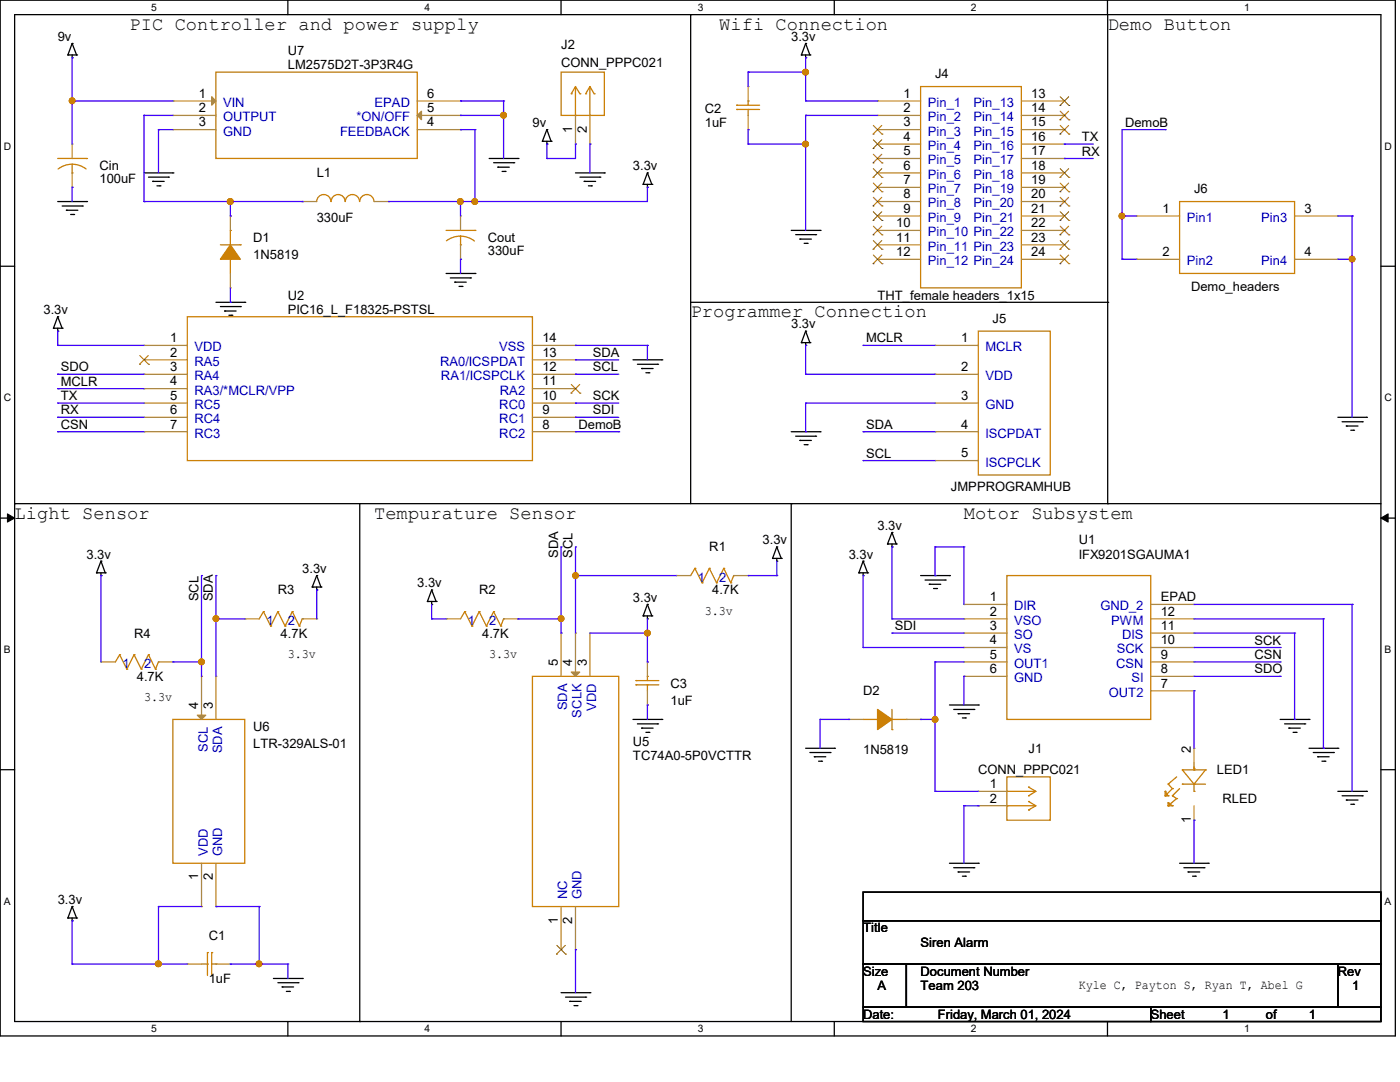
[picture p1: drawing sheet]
<svg xmlns="http://www.w3.org/2000/svg" width="279mm" height="216mm" viewBox="0 0 279 216" stroke-linecap="round" stroke-linejoin="round" font-family="sans-serif">
<path d="M0 0h278.5v206.7h-278.5zM2.9 2.9h272.7v200.9h-272.7z" fill="none" stroke="#000" stroke-width=".25"/>
<g fill="#fff">
<path d="M30.2 .3h1.1v2.3h-1.1z"/>
<path d="M30.2 204.1h1.1v2.3h-1.1z"/>
</g>
<path d="M57.4 0v2.9M57.4 203.8v2.9" fill="none" stroke="#000" stroke-width=".25"/>
<g fill="#fff">
<path d="M84.7 .3h1.1v2.3h-1.1z"/>
<path d="M84.7 204.1h1.1v2.3h-1.1z"/>
</g>
<path d="M112 0v2.9M112 203.8v2.9" fill="none" stroke="#000" stroke-width=".25"/>
<g fill="#fff">
<path d="M139.2 .3h1.1v2.3h-1.1z"/>
<path d="M139.2 204.1h1.1v2.3h-1.1z"/>
</g>
<path d="M166.5 0v2.9M166.5 203.8v2.9" fill="none" stroke="#000" stroke-width=".25"/>
<g fill="#fff">
<path d="M193.8 .3h1.1v2.3h-1.1z"/>
<path d="M193.8 204.1h1.1v2.3h-1.1z"/>
</g>
<path d="M221 0v2.9M221 203.8v2.9" fill="none" stroke="#000" stroke-width=".25"/>
<g fill="#fff">
<path d="M248.3 .3h1.1v2.3h-1.1z"/>
<path d="M248.3 204.1h1.1v2.3h-1.1z"/>
<path d="M.8 28h1.4v2.3h-1.4z"/>
<path d="M276.3 28h1.4v2.3h-1.4z"/>
<path d="M.8 78.2h1.4v2.3h-1.4z"/>
<path d="M276.3 78.2h1.4v2.3h-1.4z"/>
</g>
<path d="M0 53.1h2.9M275.6 53.1h2.9" fill="none" stroke="#000" stroke-width=".25"/>
<g fill="#fff">
<path d="M.8 128.5h1.3v2.2h-1.3z"/>
<path d="M276.3 128.5h1.3v2.2h-1.3z"/>
</g>
<path d="M0 103.4h2.9M275.6 103.4h2.9" fill="none" stroke="#000" stroke-width=".25"/>
<path d="M1.5 102.5l1.4 .9-1.4 .8zM275.6 103.4l1.4-.9v1.7z" fill="#000" stroke="#000" stroke-width=".2"/>
<g fill="#fff">
<path d="M.8 178.7h1.3v2.2h-1.3z"/>
<path d="M276.3 178.7h1.3v2.2h-1.3z"/>
</g>
<g fill="none" stroke="#000" stroke-width=".25">
<path d="M13.5 11h.1M13.5 11h1.8M14.4 11.5h.1M14.4 8.7h.1M14.4 11v.5M14.4 8.7l-.9 2.3M14.4 8.7l.9 2.3M15.3 11h.1M137.8 2.9h.1M137.8 2.9v97.6M159.9 11h.1M159.9 11h1.7"/>
<path d="M160.8 11.5h.1M160.8 8.7h.1M160.8 11v.5M160.8 8.7l-.9 2.3M160.8 8.7l.8 2.3M161.6 11h.1M221.1 2.9v97.6M28.7 34.5h5.8M29.6 35.3h4M30.5 36.2h.1M30.5 36.2h2.3M31.3 37.1h.6"/>
<path d="M31.9 37.1h.1M33.6 35.3h.1M34.5 34.5h.1M97.6 31.6h5.8M98.5 32.5h4M99.4 33.4h.1M99.4 33.4h2.2M100.2 34.2h.6M100.8 34.2h.1M102.5 32.5h.1M103.4 31.6h.1M108.2 28.2h.1"/>
<path d="M108.2 28.2h1.8M109.1 28.7h.1M109.1 25.9h.1M109.1 28.2v.5M109.1 25.9l-.9 2.3M109.1 25.9l.9 2.3M110 28.2h.1M114.9 34.5h5.7M115.7 35.3h4M116.6 36.2h.1M116.6 36.2h2.3M117.4 37.1h.6"/>
<path d="M118 37.1h.1M119.7 35.3h.1M120.6 34.5h.1M128.4 36.8h.1M128.4 36.8h1.7M129.2 37.4h.1M129.2 34.5h.1M129.2 36.8v.6M129.2 34.5l-.8 2.3M129.2 34.5l.9 2.3M130.1 36.8h.1M11.5 40.2h5.8"/>
<path d="M12.4 41.1h4M13.3 42h.1M13.3 42h2.2M14.1 42.8h.6M14.7 42.8h.1M16.4 41.1h.1M17.3 40.2h.1M89 54.6h5.8M89.9 55.5h4M90.8 56.3h.1M90.8 56.3h2.2M91.6 57.1h.6"/>
<path d="M92.2 57.1h.1M93.9 55.5h.1M94.8 54.6h.1M157.9 46h5.8M158.8 46.8h4M159.6 47.7h.1M159.6 47.7h2.3M160.5 48.6h.6M161.1 48.6h.1M162.8 46.8h.1M163.7 46h.1M10.7 65.5h.1"/>
<path d="M10.7 65.5h1.7M11.5 66.1h.1M11.5 63.2h.1M11.5 65.5v.6M11.5 63.2l-.8 2.3M11.5 63.2l.9 2.3M12.4 65.5h.1M43.1 60.3h5.8M44 61.2h4M44.8 62.1h.1M44.8 62.1h2.3M45.7 62.9h.6"/>
<path d="M46.3 62.9h.1M48 61.2h.1M48.9 60.3h.1M126.3 71.8h5.8M127.2 72.7h4M128.1 73.5h.1M128.1 73.5h2.2M128.9 74.4h.6M129.5 74.4h.1M131.2 72.7h.1M132.1 71.8h.1M137.8 60.3h83.3"/>
<path d="M159.9 68.4h.1M159.9 68.4h1.7M160.8 68.9h.1M160.8 66.1h.1M160.8 68.4v.5M160.8 66.1l-.9 2.3M160.8 66.1l.8 2.3M161.6 68.4h.1M221.1 60.3h.1M157.9 86.1h5.8M158.8 87h4M159.6 87.9h.1"/>
<path d="M159.6 87.9h2.3M160.5 88.7h.6M161.1 88.7h.1M162.8 87h.1M163.7 86.1h.1M267 83.3h5.7M267.8 84.2h4.1M268.7 85h.1M268.7 85h2.3M269.6 85.9h.5M270.1 85.9h.1M271.9 84.2h.1"/>
<path d="M272.7 83.3h.1M2.9 100.5h.1M2.9 100.5h272.7M19.3 114.3h.1M19.3 114.3h1.7M20.2 114.9h.1M20.2 112h.1M20.2 114.3v.6M20.2 112l-.9 2.3M20.2 112l.8 2.3M21 114.3h.1M62.3 117.1h.1"/>
<path d="M62.3 117.1h1.8M63.2 117.7h.1M63.2 114.9h.1M63.2 117.1v.6M63.2 114.9l-.9 2.2M63.2 114.9l.9 2.2M64.1 117.1h.1M71.8 100.5v103.3M86.1 117.7h.1M86.1 117.7l-.8 2.3M86.1 117.7l.9 2.3M154.2 111.4h.1"/>
<path d="M154.2 111.4h1.7M155 112h.1M155 109.1h.1M155 111.4v.6M155 109.1l-.8 2.3M155 109.1l.9 2.3M155.9 111.4h.1M157.9 100.5h.1M157.9 100.5v103.3M171.4 114.3h.1M171.4 114.3h1.7M172.3 114.9h.1"/>
<path d="M172.3 112h.1M172.3 114.3v.6M172.3 112l-.9 2.3M172.3 112l.8 2.3M173.1 114.3h.1M177.1 108.5h.1M177.1 108.5h1.8M178 109.1h.1M178 106.3h.1M178 108.5v.6M178 106.3l-.9 2.2M178 106.3l.9 2.2"/>
<path d="M178.9 108.5h.1M183.7 114.9h5.8M184.6 115.7h4M185.5 116.6h.1M185.5 116.6h2.2M186.3 117.4h.6M186.9 117.4h.1M188.6 115.7h.1M189.5 114.9h.1M221.1 100.5h.1M85.3 120h.1M85.3 120h1.7"/>
<path d="M86.1 120.6h.1M86.1 120v.6M87 120h.1M128.4 122.9h.1M128.4 122.9h1.7M129.2 123.5h.1M129.2 120.6h.1M129.2 122.9v.6M129.2 120.6l-.8 2.3M129.2 120.6l.9 2.3M130.1 122.9h.1M0 153.6h2.9"/>
<path d="M126.3 143.6h5.8M127.2 144.4h4M128.1 145.3h.1M128.1 145.3h2.2M128.9 146.1h.6M129.5 146.1h.1M131.2 144.4h.1M132.1 143.6h.1M160.8 149.3h5.7M161.6 150.2h4.1M162.5 151h.1M162.5 151h2.3"/>
<path d="M163.4 151.9h.6M164 151.9h.1M165.7 150.2h.1M166.5 149.3h.1M189.5 140.7h5.7M190.3 141.6h4.1M191.2 142.4h.1M191.2 142.4h2.3M192.1 143.3h.6M192.7 143.3h.1M194.4 141.6h.1M195.2 140.7h.1"/>
<path d="M255.5 143.6h5.7M256.4 144.4h4M257.2 145.3h.1M257.2 145.3h2.3M258.1 146.1h.6M258.7 146.1h.1M260.4 144.4h.1M261.2 143.6h.1M261.2 149.3h5.8M262.1 150.2h4M263 151h.1M263 151h2.3"/>
<path d="M263.8 151.9h.6M264.4 151.9h.1M266.1 150.2h.1M267 149.3h.1M267 157.9h5.7M267.8 158.8h4.1M268.7 159.6h.1M268.7 159.6h2.3M271.9 158.8h.1M272.7 157.9h.1M275.6 153.6h2.9M172.3 178h103.3v5.7h-103.3z"/>
<path d="M189.5 172.3h5.7M190.3 173.1h4.1M191.2 174h.1M191.2 174h2.3M192.1 174.8h.6M192.7 174.8h.1M194.4 173.1h.1M195.2 172.3h.1M235.4 172.3h5.7M236.3 173.1h4M237.1 174h.1M237.1 174h2.3"/>
<path d="M238 174.8h.5M238.5 174.8h.1M240.3 173.1h.1M241.1 172.3h.1M269.6 160.5h.5M270.1 160.5h.1M13.5 183.2h.1M13.5 183.2h1.8M14.4 183.7h.1M14.4 180.9h.1M14.4 183.2v.5M14.4 180.9l-.9 2.3"/>
<path d="M14.4 180.9l.9 2.3M15.3 183.2h.1M54.6 195.2h5.7M55.5 196.1h4M56.3 196.9h.1M56.3 196.9h2.3M57.1 197.8h.6M57.7 197.8h.1M59.5 196.1h.1M60.3 195.2h.1M112 198.1h5.7M112.9 199h4"/>
<path d="M113.7 199.8h.1M113.7 199.8h2.3M116.9 199h.1M117.7 198.1h.1M172.3 183.7h103.3v8.7h-103.3zM172.3 192.4h8.6v8.6h-8.6zM180.9 192.4h86.1v8.6h-86.1zM267 192.4h8.6v8.6h-8.6zM71.8 203.8h.1M114.6 200.7h.5M115.1 200.7h.1M172.3 201h57.4v2.8h-57.4z"/>
<path d="M229.7 201h45.9v2.8h-45.9z"/>
</g>
<g fill="none" stroke="#cc8006" stroke-width=".25">
<path d="M43.1 14.4h40.2v17.2h-40.2zM112 14.4h8.6v8.6h-8.6zM114 18.7h.1M114.9 17.3v5.7M114.9 17.3l-.9 1.4M114.9 17.3l.8 1.4M115.7 18.7h.1M116.9 18.7h.1M117.7 17.3v5.7M117.7 17.3l-.8 1.4M117.7 17.3l.9 1.4M118.6 18.7h.1"/>
<path d="M183.7 17.3h20.1v40.1h-20.1zM11.5 31.6h5.8M14.4 34.5h.1M14.4 32.8l1.5 .2 1.3 .7M14.4 32.8l-1.5 .2-1.3 .7M14.4 32.8v1.7M17.3 31.6h.1M114.9 23h.1M117.7 23h.1M147 21.8h.1M147 21h.1M147 21.8h4.6"/>
<path d="M147 21h4.6M149.3 20.2h.1M149.3 21.8h.1M149.3 20.2v.8M149.3 21.8v1.2M44 48.9h4M46 51.7h.1M46 46h.1M46 46v2.9M46 51.7v2.9M48 48.9h.1M63.2 40.2a1.41 1.41 0 0 1 1.4-1.4 1.41 1.41 0 0 1 1.4 1.4 1.42 1.42 0 0 1 1.5-1.4 1.42 1.42 0 0 1 1.4 1.4"/>
<path d="M68.9 40.2a1.41 1.41 0 0 1 1.5-1.4 1.41 1.41 0 0 1 1.4 1.4M71.8 40.2a1.41 1.41 0 0 1 1.4-1.4 1.41 1.41 0 0 1 1.4 1.4M89 46h5.8M91.9 48.9h.1M91.9 47.1l1.5 .3 1.3 .7M91.9 47.1l-1.5 .3-1.3 .7M91.9 47.1v1.8M94.8 46h.1M235.4 40.2h23v14.4h-23zM37.4 63.2h68.9v28.7h-68.9zM195.2 66.1h14.4v28.7h-14.4zM138.7 113.4h.1"/>
<path d="M138.7 113.4l1.4 2.9M138.7 113.4l-.9 1.5M140.1 116.3h.1M141.6 113.4h.1M141.6 113.4l-1.5 2.9M141.6 113.4l1.4 2.9M143 116.3h.1M144.4 113.4h.1M144.4 113.4l-1.4 2.9M144.4 113.4l1.4 2.9M145.8 116.3h.1M146.4 114.9h.1"/>
<path d="M146.4 114.9l-.6 1.4M201 114.9h28.7v28.7h-28.7zM23.9 130.6h.1M23.9 130.6l1.4 2.9M23.9 130.6l-.9 1.5M25.3 133.5h.1M26.8 130.6h.1M26.8 130.6l-1.5 2.9M26.8 130.6l1.4 2.9M28.2 133.5h.1M29.6 130.6h.1M29.6 130.6l-1.4 2.9"/>
<path d="M29.6 130.6l1.4 2.9M31 133.5h.1M31.6 132.1h.1M31.6 132.1l-.6 1.4M52.6 122h.1M52.6 122l1.4 2.9M52.6 122l-.9 1.5M54 124.9h.1M55.5 122h.1M55.5 122l-1.5 2.9M55.5 122l1.4 2.9M56.9 124.9h.1"/>
<path d="M58.3 122h.1M58.3 122l-1.4 2.9M58.3 122l1.4 2.9M59.7 124.9h.1M60.3 123.5h.1M60.3 123.5l-.6 1.4M92.8 122h.1M92.8 122l1.4 2.9M92.8 122l-.9 1.5M94.2 124.9h.1M95.6 122h.1M95.6 122l-1.4 2.9"/>
<path d="M95.6 122l1.5 2.9M97.1 124.9h.1M98.5 122h.1M98.5 122l-1.4 2.9M98.5 122l1.4 2.9M99.9 124.9h.1M100.5 123.5h.1M100.5 123.5l-.6 1.4M106.3 135h17.2v45.9h-17.2zM126.9 136.7h.1M126.9 135.8h.1M126.9 136.7h4.6"/>
<path d="M126.9 135.8h4.6M129.2 135h.1M129.2 136.7h.1M129.2 135v.8M129.2 136.7v1.1M34.5 143.6h14.4v28.7h-14.4zM172.3 143.6h2.8M175.1 143.6h.1M178 145.6h.1M178 141.6v4M178 143.6h2.9M180.9 143.6h.1"/>
<path d="M201 155h8.6v8.7h-8.6zM201 157.9h.1M201 157.9h5.7M205.3 157.1h.1M205.3 159.9h.1M205.3 158.8h.1M205.3 157.1l1.4 .8M205.3 159.9l1.4 .9M206.7 157.9l-1.4 .9M232.5 158.8h.1M232.5 157.9h.1M232.5 157.9v.9"/>
<path d="M232.5 157.9l.6 .9M232.5 158.8h.6M233.1 158.8h.1M233.1 156.5h.1M233.1 156.5l.9 .9M234 157.4h.1M234 158.8h.1M234 157.4l-1.5 1.4M234 158.8l.8 .5M234.8 159.3h.1M234.8 159.3l-1.7 1.5M234.8 155l-1.7 1.5"/>
<path d="M235.4 157.4l-1.4 1.4M236 156.5h.1M236 153.6h.1M236 153.6h4.6M236 156.5h4.6M236 153.6l2.3 2.9M238.3 153.3h.1M238.3 153.6h.1M238.3 157.9h.1M238.3 156.5h.1M238.3 152.2v1.4M238.3 156.5v1.4"/>
<path d="M240.6 153.6h.1M240.6 153.6l-2.3 2.9M201 160.8h.1M201 160.8h5.7M205.3 161.6h.1M206.7 160.8l-1.4 .8M233.1 160.8h.1M233.1 160.2h.1M233.1 160.8h.9M233.1 160.2v.6M233.1 160.2l.9 .6M234 160.8h.1"/>
<path d="M40.2 192.4h1.2M41.4 190.1h.1M41.4 192.4h.1M41.4 190.1v4.5M42.2 190.1h.1M42.2 190.1v4.5M42.2 192.4h.9M43.1 192.4h.1"/>
</g>
<g fill="none" stroke="#a84" stroke-width=".25">
<path d="M149.3 17.3h.1M149.3 17.3v2.9M14.4 28.7h.1M14.4 37.4h.1M14.4 28.7v2.9M14.4 34.5v2.9M34.5 20.2h.1M34.5 23h.1M34.5 25.9h.1M34.5 20.2h8.6M34.5 23h8.6M34.5 25.9h8.6"/>
<path d="M83.3 20.2h8.6M83.3 23h8.6M83.3 25.9h8.6M91.9 25.9h.1M91.9 23h.1M91.9 20.2h.1M114.9 28.7h.1M114.9 23v5.7M117.7 28.7h.1M117.7 23v5.7M149.3 25.9h.1M149.3 23v2.9"/>
<path d="M175.1 20.2h.1M175.1 23h.1M175.1 25.9h.1M175.1 28.7h.1M175.1 31.6h.1M175.1 34.5h.1M175.1 37.4h.1M175.1 20.2h8.6M175.1 23h8.6M175.1 25.9h8.6M175.1 28.7h8.6M175.1 31.6h8.6"/>
<path d="M175.1 34.5h8.6M175.1 37.4h8.6M203.8 20.2h8.6M203.8 23h8.6M203.8 25.9h8.6M203.8 28.7h8.6M203.8 31.6h8.6M203.8 34.5h8.6M203.8 37.4h8.6M212.4 20.2h.1M212.4 23h.1M212.4 25.9h.1"/>
<path d="M212.4 28.7h.1M212.4 31.6h.1M212.4 34.5h.1M212.4 37.4h.1M46 57.4h.1M46 43.1h.1M46 43.1v2.9M46 54.6v2.8M60.3 40.2h.1M60.3 40.2h2.9M74.7 40.2h2.9M77.6 40.2h.1"/>
<path d="M91.9 43.1h.1M91.9 51.7h.1M91.9 43.1v2.9M91.9 48.9v2.8M175.1 40.2h.1M175.1 43.1h.1M175.1 46h.1M175.1 48.9h.1M175.1 51.7h.1M175.1 40.2h8.6M175.1 43.1h8.6M175.1 46h8.6"/>
<path d="M175.1 48.9h8.6M175.1 51.7h8.6M203.8 40.2h8.6M203.8 43.1h8.6M203.8 46h8.6M203.8 48.9h8.6M203.8 51.7h8.6M212.4 40.2h.1M212.4 43.1h.1M212.4 46h.1M212.4 48.9h.1M212.4 51.7h.1"/>
<path d="M226.8 43.1h.1M226.8 51.7h.1M226.8 43.1h8.6M226.8 51.7h8.6M258.4 43.1h8.6M258.4 51.7h8.6M267 43.1h.1M267 51.7h.1M28.7 68.9h.1M28.7 71.8h.1M28.7 74.7h.1M28.7 77.6h.1"/>
<path d="M28.7 68.9h8.7M28.7 71.8h8.7M28.7 74.7h8.7M28.7 77.6h8.7M106.3 68.9h8.6M106.3 71.8h8.6M106.3 74.7h8.6M106.3 77.6h8.6M114.9 77.6h.1M114.9 74.7h.1M114.9 71.8h.1M114.9 68.9h.1"/>
<path d="M186.6 74.7h.1M186.6 68.9h.1M186.6 68.9h8.6M186.6 74.7h8.6M28.7 80.4h.1M28.7 83.3h.1M28.7 86.1h.1M28.7 80.4h8.7M28.7 83.3h8.7M28.7 86.1h8.7M106.3 80.4h8.6M106.3 83.3h8.6"/>
<path d="M106.3 86.1h8.6M114.9 86.1h.1M114.9 83.3h.1M114.9 80.4h.1M186.6 80.4h.1M186.6 86.1h.1M186.6 91.9h.1M186.6 80.4h8.6M186.6 86.1h8.6M186.6 91.9h8.6M135 114.9h.1M135 114.9h2.8"/>
<path d="M146.4 114.9h2.9M149.3 114.9h.1M20.2 132.1h.1M20.2 132.1h2.8M31.6 132.1h2.9M34.5 132.1h.1M40.2 135h.1M40.2 135v8.6M43.1 135h.1M43.1 135v8.6M48.9 123.5h.1M48.9 123.5h2.8"/>
<path d="M60.3 123.5h2.9M63.2 123.5h.1M89 123.5h.1M89 123.5h2.9M100.5 123.5h2.9M103.4 123.5h.1M112 126.3h.1M112 126.3v8.7M114.9 126.3h.1M114.9 126.3v8.7M117.7 126.3h.1M117.7 126.3v8.7"/>
<path d="M129.2 132.1h.1M129.2 132.1v2.9M129.2 137.8v2.9M192.4 120.6h.1M192.4 123.5h.1M192.4 126.3h.1M192.4 129.2h.1M192.4 132.1h.1M192.4 135h.1M192.4 120.6h8.6M192.4 123.5h8.6M192.4 126.3h8.6"/>
<path d="M192.4 129.2h8.6M192.4 132.1h8.6M192.4 135h8.6M229.7 120.6h8.6M229.7 123.5h8.6M229.7 126.3h8.6M229.7 129.2h8.6M229.7 132.1h8.6M229.7 135h8.6M229.7 137.8h8.6M238.3 137.8h.1M238.3 135h.1"/>
<path d="M238.3 132.1h.1M238.3 129.2h.1M238.3 126.3h.1M238.3 123.5h.1M238.3 120.6h.1M129.2 140.7h.1M169.4 143.6h.1M169.4 143.6h2.9M180.9 143.6h2.8M183.7 143.6h.1M195.2 157.9h.1M195.2 157.9h5.8"/>
<path d="M238.3 149.3h.1M238.3 149.3v2.9M40.2 172.3v8.6M43.1 172.3v8.6M195.2 160.8h.1M195.2 160.8h5.8M238.3 163.7h.1M238.3 160.8v2.9M37.4 192.4h.1M37.4 192.4h2.8M40.2 180.9h.1M43.1 180.9h.1"/>
<path d="M43.1 192.4h2.9M46 192.4h.1M112 189.5h.1M112 180.9v8.6M114.9 189.5h.1M114.9 180.9v8.6"/>
</g>
<g fill="none" stroke="#804000" stroke-width=".2">
<path d="M211.6 19.3l1.7 1.7M213.3 19.3l-1.8 1.7M174.2 26.8h.1M174.2 29.6h.1M174.2 32.5h.1M174.2 35.4h.1M174.2 38.3h.1M174.3 25l1.7 1.8M174.3 27.9l1.7 1.7M174.3 30.8l1.7 1.7M174.3 33.7l1.7 1.7M174.3 36.5l1.7 1.8"/>
<path d="M174.3 39.4l1.7 1.7M176 25l-1.8 1.8M176 27.9l-1.8 1.7M176 30.8l-1.8 1.7M176 33.7l-1.8 1.7M176 36.5l-1.8 1.8M176 39.4l-1.8 1.7M176 26.8h.1M176 29.6h.1M176 32.5h.1M176 35.4h.1M176 38.3h.1"/>
<path d="M211.5 21h.1M211.5 23.9h.1M211.5 26.8h.1M211.5 35.4h.1M211.5 38.3h.1M211.6 22.2l1.7 1.7M211.6 25l1.7 1.8M211.6 33.7l1.7 1.7M211.6 36.5l1.7 1.8M211.6 39.4l1.7 1.7M213.3 22.2l-1.8 1.7M213.3 25l-1.8 1.8"/>
<path d="M213.3 33.7l-1.8 1.7M213.3 36.5l-1.8 1.8M213.3 39.4l-1.8 1.7M213.3 21h.1M213.3 23.9h.1M213.3 26.8h.1M213.3 35.4h.1M213.3 38.3h.1M174.2 41.1h.1M174.2 44h.1M174.2 46.9h.1M174.2 49.7h.1"/>
<path d="M174.2 52.6h.1M174.3 42.2l1.7 1.8M174.3 45.1l1.7 1.8M174.3 48l1.7 1.7M174.3 50.9l1.7 1.7M176 42.2l-1.8 1.8M176 45.1l-1.8 1.8M176 48l-1.8 1.7M176 50.9l-1.8 1.7M176 41.1h.1M176 44h.1M176 46.9h.1"/>
<path d="M176 49.7h.1M176 52.6h.1M211.5 41.1h.1M211.5 44h.1M211.5 46.9h.1M211.5 49.7h.1M211.5 52.6h.1M211.6 42.2l1.7 1.8M211.6 45.1l1.7 1.8M211.6 48l1.7 1.7M211.6 50.9l1.7 1.7M213.3 42.2l-1.8 1.8"/>
<path d="M213.3 45.1l-1.8 1.8M213.3 48l-1.8 1.7M213.3 50.9l-1.8 1.7M213.3 41.1h.1M213.3 44h.1M213.3 46.9h.1M213.3 49.7h.1M213.3 52.6h.1M27.9 72.7h.1M27.9 71l1.7 1.7M29.6 71l-1.7 1.7M29.6 72.7h.1"/>
<path d="M114 78.4h.1M114 76.7l1.7 1.7M115.7 76.7l-1.7 1.7M115.7 78.4h.1M111.1 190.4h.1M111.1 188.6l1.8 1.8M112.8 188.6l-1.7 1.8M112.9 190.4h.1"/>
</g>
<g fill="#a84" stroke="#a84" stroke-width=".25">
<path d="M114 134.1h1.7l-.8 .9z"/>
<path d="M39.4 142.7h1.7l-.9 .9z"/>
<path d="M42.2 19.3l.9 .9-.9 .8z"/>
<path d="M83.3 23l.8-.8v1.7z"/>
</g>
<g fill="#cc8006" stroke="#cc8006" stroke-width=".25">
<path d="M46 48.9l2 2.8h-4z" fill-rule="evenodd"/>
<path d="M175.1 141.6l2.9 2-2.9 2z" fill-rule="evenodd"/>
</g>
<g fill="none" stroke="#4200ff" stroke-width=".25">
<path d="M14.4 11.5h.1M14.4 11.5v17.2M149.3 14.4h.1M149.3 14.4v2.9M149.3 14.4h11.5M160.8 11.5h.1M160.8 14.4h.1M160.8 11.5v8.7M14.4 20.2h.1M14.4 37.4h.1M14.4 37.4v2.8M14.4 20.2h20.1"/>
<path d="M28.7 23h.1M28.7 23h5.8M28.7 23v17.2M31.6 25.9h.1M31.6 25.9v8.6M31.6 25.9h2.9M91.9 23h.1M91.9 20.2h.1M91.9 25.9h.1M91.9 25.9h2.9M91.9 20.2h8.6M91.9 23h8.6"/>
<path d="M94.8 25.9h.1M94.8 25.9v14.3M100.5 23h.1M100.5 20.2h.1M100.5 20.2v11.4M109.1 31.6h.1M109.1 28.7h.1M109.1 28.7v2.9M114.9 28.7h.1M114.9 28.7v2.9h-5.8M117.7 28.7h.1M117.7 28.7v5.8"/>
<path d="M129.2 37.4h.1M129.2 37.4v2.8h-51.6M149.3 25.9h.1M149.3 28.7h.1M149.3 28.7h11.5M149.3 25.9v2.8M160.8 23h.1M160.8 20.2h.1M160.8 28.7h.1M160.8 20.2h14.3M160.8 23h14.3M160.8 23v23"/>
<path d="M212.4 31.6h.1M212.4 28.7h.1M212.4 31.6h5.8M212.4 28.7h5.8M232.5 25.9h.1M232.5 25.9h-8.6v25.8M28.7 40.2h.1M28.7 40.2h31.6M46 43.1h.1M46 40.2v2.9M46 57.4v2.9M60.3 40.2h.1"/>
<path d="M91.9 40.2h.1M91.9 51.7h.1M91.9 40.2v2.9M91.9 51.7v2.9M94.8 40.2h.1M223.9 51.7h.1M223.9 43.1h.1M223.9 51.7h2.9M223.9 43.1h2.9M267 51.7h2.8M267 43.1h2.8M269.8 43.1h.1"/>
<path d="M269.8 51.7h.1M269.8 43.1v40.2M11.5 74.7h.1M11.5 68.9h.1M11.5 66.1h.1M11.5 77.6h.1M11.5 68.9h17.2M11.5 74.7h17.2M11.5 66.1v2.8M11.5 77.6h17.2M46 60.3h.1M114.9 68.9h.1"/>
<path d="M114.9 71.8h.1M114.9 74.7h.1M114.9 68.9h14.3M114.9 71.8h8.6M114.9 74.7h8.6M129.2 68.9h.1M129.2 68.9v2.9M160.8 74.7h.1M160.8 68.9h.1M160.8 74.7h25.8M160.8 68.9v5.8M172.3 68.9h.1"/>
<path d="M172.3 68.9h14.3M11.5 86.1h.1M11.5 80.4h.1M11.5 83.3h.1M11.5 86.1h17.2M11.5 80.4h17.2M11.5 83.3h17.2M114.9 80.4h.1M114.9 83.3h.1M114.9 86.1h8.6M114.9 80.4h8.6M114.9 83.3h8.6"/>
<path d="M123.5 86.1h.1M160.8 80.4h.1M160.8 86.1h.1M160.8 80.4h25.8M160.8 80.4v5.7M172.3 86.1h.1M172.3 91.9h.1M172.3 86.1h14.3M172.3 91.9h14.3M20.2 114.9h.1M20.2 114.9v17.2M40.2 114.9h.1"/>
<path d="M40.2 114.9v20.1M43.1 114.9h.1M43.1 114.9v20.1M63.2 117.7h.1M63.2 117.7v5.8M112 109.1h.1M112 109.1v17.2M114.9 114.9h.1M114.9 109.1h.1M114.9 109.1v17.2M114.9 114.9h20.1M149.3 114.9h.1"/>
<path d="M149.3 114.9h5.7M155 114.9h.1M155 112v2.9M172.3 114.9h.1M172.3 114.9v14.3M178 109.1h.1M178 109.1v14.4M186.6 109.1h.1M186.6 114.9h.1M186.6 109.1v5.8M186.6 109.1h5.8M192.4 109.1h.1"/>
<path d="M192.4 109.1v11.5M34.5 132.1h.1M34.5 132.1h5.7M40.2 132.1h.1M43.1 123.5h.1M43.1 123.5h5.8M86.1 123.5h.1M86.1 123.5h2.9M86.1 120.6v2.9M103.4 123.5h.1M103.4 123.5h8.6M112 126.3h.1"/>
<path d="M117.7 126.3h11.5M129.2 126.3h.1M129.2 132.1h.1M129.2 123.5v8.6M172.3 129.2h.1M172.3 129.2h20.1M178 126.3h.1M178 123.5h.1M178 126.3h14.4M178 123.5h14.4M186.6 132.1h.1M186.6 132.1h5.8"/>
<path d="M186.6 132.1v25.8M192.4 135h.1M192.4 135v5.7M238.3 137.8h.1M238.3 137.8v11.5M238.3 132.1h17.2M238.3 135h17.2M238.3 129.2h17.2M238.3 126.3h20.1M238.3 123.5h25.8M238.3 120.6h31.5M255.5 135h.1"/>
<path d="M255.5 132.1h.1M255.5 129.2h.1M258.4 126.3h.1M258.4 126.3v17.3M264.1 123.5h.1M264.1 123.5v25.8M269.8 120.6h.1M269.8 120.6v37.3M129.2 140.7h.1M129.2 140.7v2.9M163.7 143.6h.1M163.7 143.6h5.7"/>
<path d="M163.7 143.6v5.7M169.4 143.6h.1M183.7 143.6h.1M183.7 143.6h2.9M186.6 157.9h.1M186.6 143.6h.1M186.6 157.9h8.6M258.4 143.6h.1M264.1 149.3h.1M192.4 160.8h.1M192.4 160.8v11.5M192.4 160.8h2.8"/>
<path d="M195.2 160.8h.1M238.3 163.7h.1M238.3 163.7v8.6M14.4 192.4h.1M14.4 183.7h.1M14.4 192.4h23M14.4 183.7v8.7M31.6 180.9h.1M31.6 192.4h.1M31.6 180.9h8.6M31.6 180.9v11.5M43.1 180.9h.1"/>
<path d="M43.1 180.9h8.6M46 192.4h.1M46 192.4h11.4M51.7 180.9h.1M51.7 192.4h.1M51.7 180.9v11.5M57.4 192.4h.1M57.4 192.4v2.8M114.9 189.5h.1M114.9 189.5v8.6"/>
</g>
<g fill="#f00" stroke="#f00" stroke-width=".25">
<circle cx="112" cy="123.4" r=".55"/>
<circle cx="114.9" cy="114.9" r=".55"/>
<circle cx="40.2" cy="132.1" r=".55"/>
<circle cx="31.6" cy="192.3" r=".56"/>
<circle cx="51.7" cy="192.3" r=".55"/>
<circle cx="43.1" cy="123.4" r=".55"/>
<circle cx="14.4" cy="20.1" r=".55"/>
<circle cx="100.5" cy="23" r=".55"/>
<circle cx="46" cy="40.2" r=".56"/>
<circle cx="94.7" cy="40.2" r=".55"/>
<circle cx="160.8" cy="14.4" r=".56"/>
<circle cx="160.8" cy="28.7" r=".56"/>
<circle cx="91.9" cy="40.2" r=".55"/>
<circle cx="186.6" cy="143.6" r=".55"/>
<circle cx="129.2" cy="126.3" r=".55"/>
<circle cx="223.9" cy="43.1" r=".55"/>
<circle cx="269.8" cy="51.7" r=".55"/>
</g>
<g font-size="3.7">
<text x="25.9" y="5.9">PIC Controller and power supply</text>
<text x="143.6" y="5.9">Wifi Connection</text>
<text x="221.1" y="5.9">Demo Button</text>
<text x="137.8" y="63.3">Programmer Connection</text>
<text x="2.9" y="103.5">Light Sensor</text>
<text x="74.7" y="103.5">Tempurature Sensor</text>
<text x="192.4" y="103.5">Motor Subsystem</text>
</g>
<g font-size="2.6">
<text x="11.5" y="8.1">9v</text>
<text x="57.4" y="11">U7</text>
<text x="112" y="9.8">J2</text>
<text x="157.9" y="8.1">3.3v</text>
<text x="57.4" y="13.8">LM2575D2T-3P3R4G</text>
<text x="112" y="13.3">CONN_PPPC021</text>
<text x="186.6" y="15.6">J4</text>
<text x="39.7" y="19.5">1</text>
<text x="39.7" y="22.4">2</text>
<text x="85.3" y="22.4">5</text>
<text x="85.3" y="19.5">6</text>
<text x="140.7" y="22.5">C2</text>
<text x="180.3" y="19.5">1</text>
<text x="180.3" y="22.4">2</text>
<text x="205.8" y="19.5">13</text>
<text x="205.8" y="22.4">14</text>
<text x="39.7" y="25.2">3</text>
<text x="85.3" y="25.2">4</text>
<text x="106.3" y="25.4">9v</text>
<text x="114.2" y="26.5" transform="rotate(-90 114.2 26.5)">1</text>
<text x="117.1" y="26.5" transform="rotate(-90 117.1 26.5)">2</text>
<text x="140.7" y="25.4">1uF</text>
<text x="180.3" y="25.2">3</text>
<text x="180.3" y="28.1">4</text>
<text x="205.8" y="25.2">15</text>
<text x="205.8" y="28.1">16</text>
<text x="215.9" y="28.2">TX</text>
<text x="224.5" y="25.3">DemoB</text>
<text x="19.9" y="34">Cin</text>
<text x="63.2" y="35.4">L1</text>
<text x="126.3" y="34">3.3v</text>
<text x="180.3" y="31">5</text>
<text x="180.3" y="33.9">6</text>
<text x="205.8" y="31">17</text>
<text x="205.8" y="33.9">18</text>
<text x="215.9" y="31">RX</text>
<text x="19.9" y="36.5">100uF</text>
<text x="180.3" y="36.7">7</text>
<text x="180.3" y="39.6">8</text>
<text x="205.8" y="36.7">19</text>
<text x="205.8" y="39.6">20</text>
<text x="238.3" y="38.5">J6</text>
<text x="63.2" y="44.3">330uF</text>
<text x="178.9" y="45.3">10</text>
<text x="180.3" y="42.5">9</text>
<text x="205.8" y="42.5">21</text>
<text x="205.8" y="45.3">22</text>
<text x="232" y="42.5">1</text>
<text x="260.3" y="42.5">3</text>
<text x="50.5" y="48.3">D1</text>
<text x="50.5" y="51.7">1N5819</text>
<text x="97.4" y="48.3">Cout</text>
<text x="97.4" y="50.9">330uF</text>
<text x="178.9" y="48.2">11</text>
<text x="178.9" y="51.1">12</text>
<text x="205.8" y="48.2">23</text>
<text x="205.8" y="51.1">24</text>
<text x="232" y="51.1">2</text>
<text x="260.3" y="51.1">4</text>
<text x="57.4" y="59.8">U2</text>
<text x="175.1" y="59.8">THT_female headers_1x15</text>
<text x="237.7" y="58.1">Demo_headers</text>
<text x="8.7" y="62.7">3.3v</text>
<text x="57.4" y="62.7">PIC16_L_F18325-PSTSL</text>
<text x="157.9" y="65.5">3.3v</text>
<text x="198.1" y="64.4">J5</text>
<text x="34" y="68.3">1</text>
<text x="34" y="71.2">2</text>
<text x="108.2" y="71.2">13</text>
<text x="108.2" y="68.3">14</text>
<text x="118.3" y="71.2">SDA</text>
<text x="172.8" y="68.3">MCLR</text>
<text x="191.8" y="68.3">1</text>
<text x="12.1" y="74.1">SDO</text>
<text x="12.1" y="77">MCLR</text>
<text x="34" y="74">3</text>
<text x="34" y="76.9">4</text>
<text x="108.2" y="76.9">11</text>
<text x="108.2" y="74">12</text>
<text x="118.3" y="74.1">SCL</text>
<text x="191.8" y="74">2</text>
<text x="12.1" y="79.8">TX</text>
<text x="12.1" y="82.7">RX</text>
<text x="34" y="79.8">5</text>
<text x="34" y="82.6">6</text>
<text x="108.2" y="82.6">9</text>
<text x="108.2" y="79.8">10</text>
<text x="118.3" y="79.8">SCK</text>
<text x="118.3" y="82.7">SDI</text>
<text x="191.8" y="79.8">3</text>
<text x="12.1" y="85.6">CSN</text>
<text x="34" y="85.5">7</text>
<text x="108.2" y="85.5">8</text>
<text x="115.4" y="85.6">DemoB</text>
<text x="172.8" y="85.6">SDA</text>
<text x="191.8" y="85.5">4</text>
<text x="172.8" y="91.3">SCL</text>
<text x="191.8" y="91.3">5</text>
<text x="189.8" y="98">JMPPROGRAMHUB</text>
<text x="175.1" y="105.7">3.3v</text>
<text x="17.3" y="111.5">3.3v</text>
<text x="111.4" y="111.4" transform="rotate(-90 111.4 111.4)">SDA</text>
<text x="114.3" y="111.4" transform="rotate(-90 114.3 111.4)">SCL</text>
<text x="141.6" y="110">R1</text>
<text x="152.2" y="108.6">3.3v</text>
<text x="169.4" y="111.5">3.3v</text>
<text x="215.3" y="108.6">U1</text>
<text x="215.3" y="111.5">IFX9201SGAUMA1</text>
<text x="55.5" y="118.6">R3</text>
<text x="60.3" y="114.3">3.3v</text>
<text x="83.3" y="117.2">3.3v</text>
<text x="95.6" y="118.6">R2</text>
<text x="142.1" y="118.6">4.7K</text>
<text x="197.5" y="120">1</text>
<text x="231.6" y="120">EPAD</text>
<text x="39.6" y="120" transform="rotate(-90 39.6 120)">SCL</text>
<text x="42.5" y="120" transform="rotate(-90 42.5 120)">SDA</text>
<text x="126.3" y="120.1">3.3v</text>
<text x="140.7" y="122.7">3.3v</text>
<text x="178.6" y="125.7">SDI</text>
<text x="197.5" y="122.9">2</text>
<text x="197.5" y="125.7">3</text>
<text x="231.6" y="125.7">11</text>
<text x="231.6" y="122.9">12</text>
<text x="26.8" y="127.3">R4</text>
<text x="56" y="127.3">4.7K</text>
<text x="57.4" y="131.3">3.3v</text>
<text x="96.2" y="127.3">4.7K</text>
<text x="97.6" y="131.3">3.3v</text>
<text x="197.5" y="128.6">4</text>
<text x="197.5" y="131.4">5</text>
<text x="231.6" y="131.4">9</text>
<text x="231.6" y="128.6">10</text>
<text x="250.4" y="131.5">CSN</text>
<text x="250.4" y="128.6">SCK</text>
<text x="27.3" y="135.8">4.7K</text>
<text x="111.3" y="133" transform="rotate(-90 111.3 133)">5</text>
<text x="114.2" y="133" transform="rotate(-90 114.2 133)">4</text>
<text x="117.1" y="133" transform="rotate(-90 117.1 133)">3</text>
<text x="133.8" y="137.3">C3</text>
<text x="197.5" y="134.3">6</text>
<text x="231.6" y="137.2">7</text>
<text x="231.6" y="134.3">8</text>
<text x="250.4" y="134.4">SDO</text>
<text x="28.7" y="139.9">3.3v</text>
<text x="39.6" y="141.6" transform="rotate(-90 39.6 141.6)">4</text>
<text x="42.5" y="141.6" transform="rotate(-90 42.5 141.6)">3</text>
<text x="133.8" y="140.7">1uF</text>
<text x="172.3" y="138.7">D2</text>
<text x="50.5" y="145.9">U6</text>
<text x="50.5" y="149.4">LTR-329ALS-01</text>
<text x="126.3" y="148.8">U5</text>
<text x="126.3" y="151.6">TC74A0-5P0VCTTR</text>
<text x="172.3" y="150.5">1N5819</text>
<text x="195.2" y="154.5">CONN_PPPC021</text>
<text x="205.3" y="150.2">J1</text>
<text x="237.7" y="150.2" transform="rotate(-90 237.7 150.2)">2</text>
<text x="242.9" y="154.5">LED1</text>
<text x="197.5" y="157.3">1</text>
<text x="197.5" y="160.1">2</text>
<text x="244" y="160.2">RLED</text>
<text x="237.7" y="164.2" transform="rotate(-90 237.7 164.2)">1</text>
<text x="39.6" y="175.7" transform="rotate(-90 39.6 175.7)">1</text>
<text x="42.5" y="175.7" transform="rotate(-90 42.5 175.7)">2</text>
<text x="11.5" y="180.3">3.3v</text>
<text x="111.3" y="184.3" transform="rotate(-90 111.3 184.3)">1</text>
<text x="114.2" y="184.3" transform="rotate(-90 114.2 184.3)">2</text>
<text x="41.7" y="187.5">C1</text>
<text x="172.3" y="186.1">Title</text>
<text x="183.7" y="188.9">Siren Alarm</text>
<text x="41.7" y="196.1">1uF</text>
<text x="172.3" y="194.7">Size</text>
<text x="175.1" y="197.6">A</text>
<text x="183.7" y="194.7">Document Number</text>
<text x="183.7" y="197.6">Team 203</text>
<text x="215.3" y="197.3">Kyle C, Payton S, Ryan T, Abel G</text>
<text x="267" y="194.7">Rev</text>
<text x="269.8" y="197.6">1</text>
<text x="172.3" y="203.3">Date:</text>
<text x="187.2" y="203.3">Friday, March 01, 2024</text>
<text x="229.7" y="203.3">Sheet</text>
<text x="244" y="203.3">1</text>
<text x="252.6" y="203.3">of</text>
<text x="261.2" y="203.3">1</text>
</g>
<g font-size="2.6" fill="#00c">
<text x="44.5" y="21.3">VIN</text>
<text x="74.8" y="21.3">EPAD</text>
<text x="185.2" y="21.3">Pin_1</text>
<text x="194.3" y="21.3">Pin_13</text>
<text x="44.5" y="24.2">OUTPUT</text>
<text x="44.5" y="27.1">GND</text>
<text x="67.9" y="27.1">FEEDBACK</text>
<text x="71.1" y="24.2">*ON/OFF</text>
<text x="185.2" y="24.2">Pin_2</text>
<text x="185.2" y="27.1">Pin_3</text>
<text x="185.2" y="29.9">Pin_4</text>
<text x="194.3" y="24.2">Pin_14</text>
<text x="194.3" y="27.1">Pin_15</text>
<text x="194.3" y="29.9">Pin_16</text>
<text x="185.2" y="32.8">Pin_5</text>
<text x="185.2" y="35.7">Pin_6</text>
<text x="194.3" y="32.8">Pin_17</text>
<text x="194.3" y="35.7">Pin_18</text>
<text x="185.2" y="38.6">Pin_7</text>
<text x="185.2" y="41.4">Pin_8</text>
<text x="194.3" y="38.6">Pin_19</text>
<text x="194.3" y="41.4">Pin_20</text>
<text x="185.2" y="44.3">Pin_9</text>
<text x="185.2" y="47.2">Pin_10 Pin_22</text>
<text x="194.3" y="44.3">Pin_21</text>
<text x="236.9" y="44.3">Pin1</text>
<text x="251.7" y="44.3">Pin3</text>
<text x="185.2" y="50">Pin_11 Pin_23</text>
<text x="185.2" y="52.9">Pin_12 Pin_24</text>
<text x="236.9" y="52.9">Pin2</text>
<text x="251.7" y="52.9">Pin4</text>
<text x="38.8" y="70.1">VDD</text>
<text x="99.6" y="70.1">VSS</text>
<text x="196.7" y="70.1">MCLR</text>
<text x="38.8" y="73">RA5</text>
<text x="38.8" y="75.9">RA4</text>
<text x="87.8" y="73">RA0/ICSPDAT</text>
<text x="88" y="75.9">RA1/ICSPCLK</text>
<text x="196.7" y="75.9">VDD</text>
<text x="38.8" y="78.7">RA3/*MCLR/VPP</text>
<text x="38.8" y="81.6">RC5</text>
<text x="99.7" y="81.6">RC0</text>
<text x="99.8" y="78.7">RA2</text>
<text x="196.7" y="81.6">GND</text>
<text x="38.8" y="84.5">RC4</text>
<text x="38.8" y="87.3">RC3</text>
<text x="99.7" y="87.3">RC2</text>
<text x="99.7" y="84.5">RC1</text>
<text x="196.7" y="87.3">ISCPDAT</text>
<text x="196.7" y="93.1">ISCPCLK</text>
<text x="139.3" y="116">1</text>
<text x="143.6" y="116">2</text>
<text x="53.2" y="124.7">1</text>
<text x="57.4" y="124.7">2</text>
<text x="93.3" y="124.7">1</text>
<text x="97.6" y="124.7">2</text>
<text x="202.4" y="121.8">DIR</text>
<text x="202.4" y="124.7">VSO</text>
<text x="219.6" y="121.8">GND_2</text>
<text x="221.8" y="124.7">PWM</text>
<text x="202.4" y="127.5">SO</text>
<text x="202.4" y="130.4">VS</text>
<text x="222.9" y="130.4">SCK</text>
<text x="223.9" y="127.5">DIS</text>
<text x="24.5" y="133.3">1</text>
<text x="28.7" y="133.3">2</text>
<text x="202.4" y="133.3">OUT1</text>
<text x="202.4" y="136.1">GND</text>
<text x="222.8" y="133.3">CSN</text>
<text x="225.8" y="136.1">SI</text>
<text x="113.2" y="141.7" transform="rotate(-90 113.2 141.7)">SDA</text>
<text x="116.1" y="143.2" transform="rotate(-90 116.1 143.2)">SCLK</text>
<text x="119" y="141.9" transform="rotate(-90 119 141.9)">VDD</text>
<text x="221.3" y="139">OUT2</text>
<text x="41.4" y="150" transform="rotate(-90 41.4 150)">SCL</text>
<text x="44.3" y="150.3" transform="rotate(-90 44.3 150.3)">SDA</text>
<text x="41.4" y="170.8" transform="rotate(-90 41.4 170.8)">VDD</text>
<text x="44.3" y="170.8" transform="rotate(-90 44.3 170.8)">GND</text>
<text x="113.2" y="179.4" transform="rotate(-90 113.2 179.4)">NC</text>
<text x="116.1" y="179.4" transform="rotate(-90 116.1 179.4)">GND</text>
</g>
<g font-size="2.1">
<text x="30.2" y="2.2">5</text>
<text x="84.7" y="2.2">4</text>
<text x="139.2" y="2.2">3</text>
<text x="193.8" y="2.2">2</text>
<text x="248.3" y="2.2">1</text>
<text x=".8" y="29.8">D</text>
<text x="276.3" y="29.8">D</text>
<text x=".8" y="80.1">C</text>
<text x="276.3" y="80.1">C</text>
<text x=".8" y="130.3">B</text>
<text x="276.3" y="130.3">B</text>
<text x=".8" y="180.5">A</text>
<text x="276.3" y="180.5">A</text>
<text x="30.2" y="206">5</text>
<text x="84.7" y="206">4</text>
<text x="139.2" y="206">3</text>
<text x="193.8" y="206">2</text>
<text x="248.3" y="206">1</text>
</g>
</svg>
